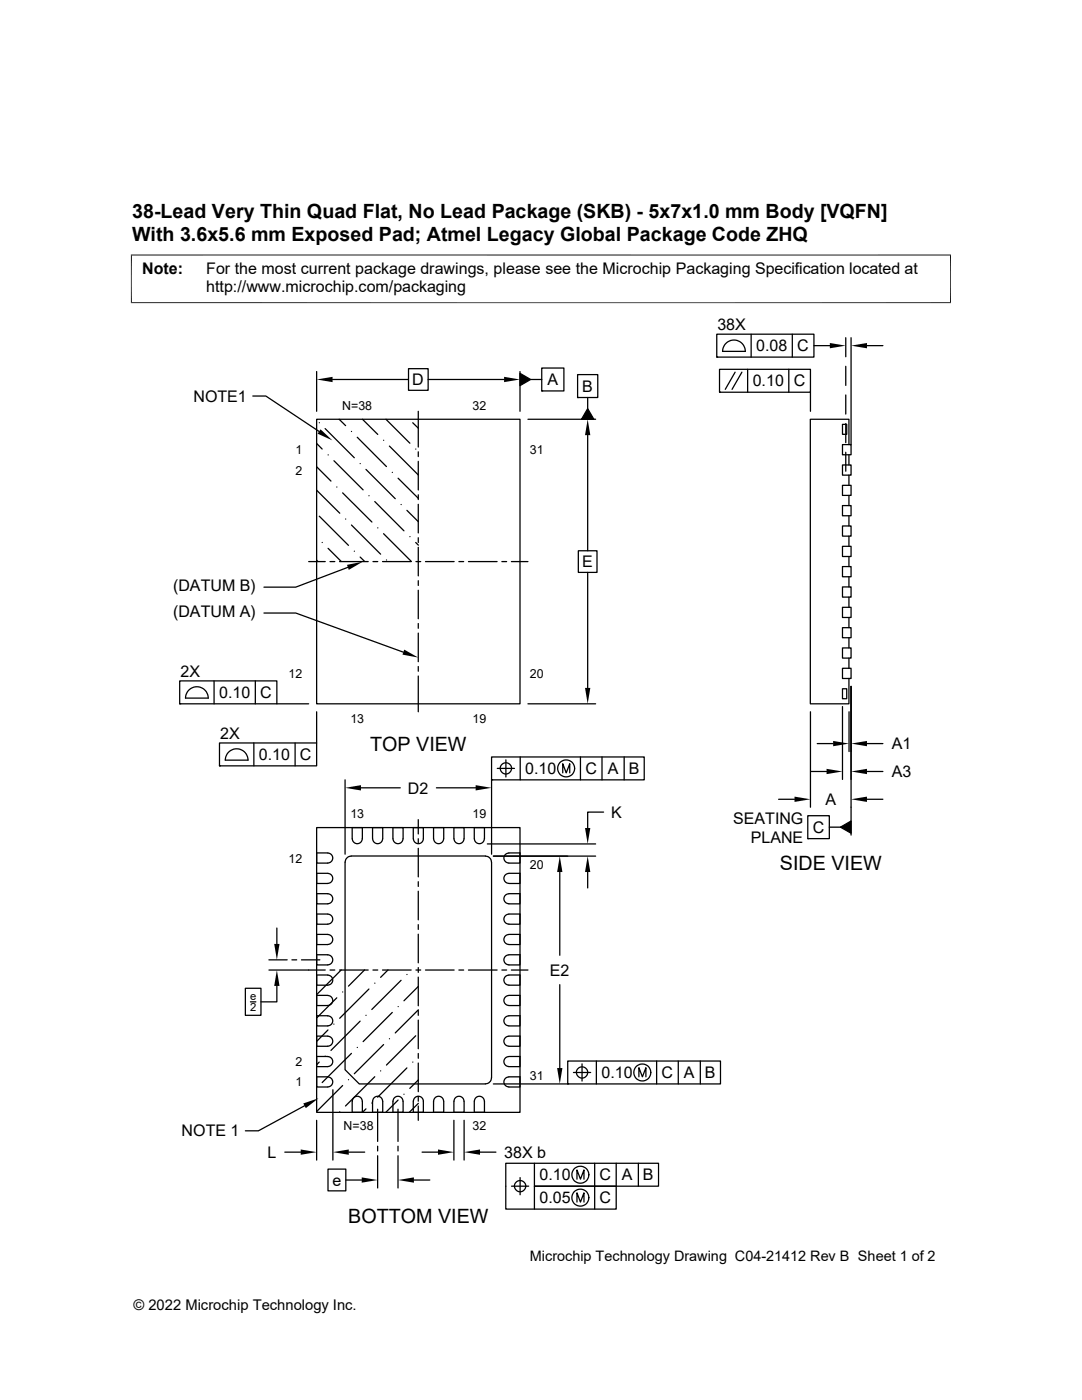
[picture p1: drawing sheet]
<svg xmlns="http://www.w3.org/2000/svg" width="216mm" height="279mm" viewBox="0 0 216 279" stroke-linecap="round" stroke-linejoin="round" font-family="sans-serif">
<g fill="none" stroke="#000" stroke-width=".25">
<path d="M50.4 79h2.6l10.7 7.1M63.2 74.1v8M66.4 75.7h15.1M81.5 73.6h3.9v4.3h-3.9zM85.4 75.7h15.2M103.8 74.5l2.1 1.2-2.1 1.3zM103.8 74.1v8M105.9 75.7h2.2M108.1 73.4h4.4v4.6h-4.4zM108.1 78h.1M115.3 74.8h4v4.5h-4zM115.3 79.3h.1"/>
<path d="M117.3 79.3v2.3M143 66.7h19.4v4.6h-19.4zM143 71.3h.1M143.6 73.7h18.1v4.6h-18.1zM143.6 78.3h.1M146.7 74.3l-2 3.4M148 74.3l-1.9 3.4M148.7 70.1a2.26 2.26 0 0 0-2.2-2.2 2.26 2.26 0 0 0-2.3 2.2h4.5M149.2 73.7v4.6M149.9 66.7v4.6M157.4 73.7v4.6M158.1 66.7v4.6"/>
<path d="M161.7 78.3v3.8M162.4 69h3.2M168.8 67.4v3.8M168.8 73.1v3.8M168.8 78.8v3.8M169.8 67.4v21.3M173 69h3.2M63.2 88.5l1.1 1.1M63.2 93.2l2.8 2.8M63.2 97.8l4.6 4.6M63.2 83.7h40.6v56.8h-40.6zM63.7 84.4h.1"/>
<path d="M64.9 85.5l5.8 5.9M65.5 90.8h.1M66.6 91.9l5.9 5.9M67.2 97.2h.1M67.7 83.7l1.3 1.2M68.4 98.4l5.8 5.8M70.1 86.1h.1M71.3 87.3l5.8 5.8M71.9 92.5h.1M72.3 83.7l3.1 3M73 93.7l5.9 5.8M73.6 98.9h.1"/>
<path d="M76.5 87.9h.1M77 83.7l4.8 4.8M77.7 89l5.8 5.8M78.3 94.3h.1M79.4 95.4l4.1 4.1M82.4 84.4l1.1 1.1M83 89.6h.1M83.5 82.1v7.1M83.5 90.2v.9M83.5 92.1v5.7M83.5 98.7v1M105.3 83.7h13.6"/>
<path d="M117.3 86.8v23.1M117.3 81.6l1.2 2.1h-2.5zM168.1 96.9h1.7v2h-1.7zM168.1 92.8h1.7v2h-1.7zM168.1 88.7h1.7v2.1h-1.7zM168.1 84.7h.9v2h-.9zM168.8 84.5v3.8M168.8 90.3v3.7M169.4 88.7v-5h-7.7v56.8h7.7v-5.1M169.4 90.8v2M169.4 94.8v2.1M169.4 98.9v2"/>
<path d="M61.6 112.1h3.3M63.2 111.8l.2 .3M63.7 103l5.8 5.8M64.3 108.3h.1M65.5 109.4l2.6 2.7M65.8 112.1h1M67.8 112.1h5.7M69 103.6h.1M69.4 113.2l-10.4 4h-6.3M70.1 104.8l5.8 5.8M70.7 110h.1M71.9 111.2l.9 .9"/>
<path d="M74.4 112.1h1M74.8 100.1l5.8 5.8M75.4 105.3h.1M76.3 112.1h5.7M76.5 106.5l5.6 5.6M77.1 111.8h.1M80 100.7h.1M81.2 101.9l2.3 2.2M81.8 107.1h.1M83 108.3l.5 .5M83 112.1h.9M83.5 100.6v5.8"/>
<path d="M83.5 107.3v1M83.5 109.2v5.7M83.5 115.9v.9M83.5 117.8v5.7M84.9 112.1h5.7M91.6 112.1h.9M93.5 112.1h5.7M100.1 112.1h1M102 112.1h3.3M115.4 109.9h3.7v4.3h-3.7zM117.3 114.2v23.1M168.1 117.1h1.7v2.1h-1.7z"/>
<path d="M168.1 113.1h1.7v2h-1.7zM168.1 109h1.7v2.1h-1.7zM168.1 105h1.7v2h-1.7zM168.1 100.9h1.7v2h-1.7zM169.4 102.9v2.1M169.4 107v2M169.4 111.1v2M169.4 115.1v2M169.4 119.2v2M35.9 135.9h19.3v4.6h-19.3zM37.8 137.6a2.27 2.27 0 0 1 2.4-.3 2.27 2.27 0 0 1 1.4 2h-4.6l.2-.9zM42.7 135.9v4.6"/>
<path d="M50.9 135.9v4.6M52.7 122.3h6.3l21.5 7.9M83.5 124.4v1M83.5 126.3v5.8M83.5 133v1M83.5 134.9v7.1M168.1 133.4h1.7v2h-1.7zM168.1 129.3h1.7v2h-1.7zM168.1 125.3h1.7v2h-1.7zM168.1 121.2h1.7v2h-1.7zM168.1 137.5h.9v1.9h-.9zM169.4 123.2v2.1"/>
<path d="M169.4 127.3v2M169.4 131.3v2.1M169.8 137v29.7M35.9 140.5h.1M43.8 148.3h19.4v4.5h-19.4zM43.8 152.8h.1M45.7 150a2.27 2.27 0 0 1 2.5-.3 2.27 2.27 0 0 1 1.3 2h-4.5l.2-.9zM50.7 148.3v4.5M55.2 140.5h6.4M58.9 148.3v4.5M63.2 142v6.3M68.9 155.6v14.9"/>
<path d="M72 157.2h7.9M87.1 157.2h7.8M98.1 155.6v14.9M98.1 151.1h30.4v4.5h-30.4zM98.1 155.6h.1M99.2 153.4h3.5M100.9 151.6v3.5M103.8 151.1v4.5M105.3 140.5h13.6M112.3 154.2v-1.8l.7 1.8 .7-1.8v1.8M115.8 151.1v4.5M120.1 151.1v4.5"/>
<path d="M124.5 151.1v4.5M155.4 159.5h3.1M161.7 142v19.1M161.8 154h3.1M163.1 148.4h3.1M168.1 141v14.6M169.4 142v8M173 148.4h3.2M173 154h3.2M173 159.5h3.2M63.2 165.2h40.6v56.8h-40.6zM65.4 178.4h-2.2v2h2.2a1.01 1.01 0 0 0 1-1 1.01 1.01 0 0 0-1-1"/>
<path d="M65.4 176.3a1.01 1.01 0 0 0 1-1 1.01 1.01 0 0 0-1-1h-2.2v2h2.2M65.4 170.2h-2.2v2.1h2.2a1.01 1.01 0 0 0 1-1.1 1.01 1.01 0 0 0-1-1M68.9 172.1v41.4l2.8 2.8h25.2a1.2 1.2 0 0 0 1.2-1.2v-43a1.24 1.24 0 0 0-1.2-1.2l-26.8-.1a1.24 1.24 0 0 0-1.2 1.3M70.3 165.2h2v2.2a1.01 1.01 0 0 1-1 1 1.01 1.01 0 0 1-1-1zM74.3 167.4v-2.2h2.1v2.2M74.4 167.4a.99 .99 0 0 0 1 1 .99 .99 0 0 0 .9-1M78.4 165.2h2v2.2a1.01 1.01 0 0 1-1 1 1.01 1.01 0 0 1-1-1zM82.5 167.4v-2.2h2v2.2a.99 .99 0 0 1-1 1 .99 .99 0 0 1-1-1M83.5 163.6v2.8M83.5 167.4v.9M83.5 169.3v5.7M83.5 176v.9"/>
<path d="M83.5 177.9v5.7M86.5 167.4v-2.2h2v2.2M86.5 167.4a.99 .99 0 0 0 1 1 .99 .99 0 0 0 1-1M90.6 165.2h2v2.2a1.01 1.01 0 0 1-1 1 1.01 1.01 0 0 1-1-1zM94.6 167.4v-2.2h2.1v2.2M94.7 167.4a.99 .99 0 0 0 1 1 .99 .99 0 0 0 .9-1M97.2 168.4h21.7M98.4 170.9h20.5M101.5 178.4h2.3v2h-2.3a1.01 1.01 0 0 1-1-1 1.01 1.01 0 0 1 1-1M101.5 176.3a1.01 1.01 0 0 1-1-1 1.01 1.01 0 0 1 1-1h2.3v2h-2.3M101.5 170.2h2.3v2.1h-2.3a1.01 1.01 0 0 1-1-1.1 1.01 1.01 0 0 1 1-1M111.7 174v16.6"/>
<path d="M117.3 174v3.2M120.4 162.1h-3.1v3.1M161.2 162.8h4.3v4.6h-4.3zM161.2 167.4h.1M165.5 165.1h2.2M167.7 165.1l2.1-1.2v2.4zM49 197.2h3.1v5.4h-3.1zM50 199.9h1.1M53.7 193.6h11.2M53.7 191.6h3.6M55.2 196.8v3.1h-3.1M55.2 185.2v3.2"/>
<path d="M58.3 191.6h.9M60.2 191.6h3.6M63.2 194.6h2.2a1.01 1.01 0 0 1 1 1 1.01 1.01 0 0 1-1 1h-2.2zM63.2 190.5l2.2 .1a1.01 1.01 0 0 1 1 1 1.01 1.01 0 0 1-1 1h-2.2zM63.2 182.4h2.2a1.01 1.01 0 0 1 1 1 1.01 1.01 0 0 1-1 1h-2.2zM65.4 198.6h-2.2v2.1h2.2M65.4 198.7a.99 .99 0 0 1 1 1 .99 .99 0 0 1-1 1M65.4 186.5h-2.2v2h2.2a1.01 1.01 0 0 0 1-1 1.01 1.01 0 0 0-1-1M65.8 193.6h1M67.2 199.1l-4 4.1M67.8 193.6h5.7M68.1 193.6l-4.9 4.9"/>
<path d="M68.4 198h.1M72.7 193.6l-3.2 3.2M73.6 197.4l-5.8 5.8M74.4 193.6h1M74.8 196.2h.1M76.3 193.6h5.7M77.4 193.6l-1.5 1.5M80 195.6l-5.8 5.9M81.2 194.5h.1M83 193.6h.9M83.5 184.5v1M83.5 186.4v5.8"/>
<path d="M83.5 193.1v1M83.5 195v5.7M83.5 196.8l-2.9 2.9M84.9 193.6h5.7M91.6 193.6h.9M93.5 193.6h5.7M100.1 193.6h1M100.8 194.9l.7-.3h2.3v2h-2.3a1.01 1.01 0 0 1-.9-.6 1.01 1.01 0 0 1 .2-1.1zM100.8 190.9l.7-.3 2.3-.1v2.1h-2.3a1.01 1.01 0 0 1-.9-.7 1.01 1.01 0 0 1 .2-1zM100.8 182.7l.7-.3h2.3v2h-2.3a1.01 1.01 0 0 1-.9-.6 1.01 1.01 0 0 1 .2-1.1zM101.5 198.6h2.3v2.1h-2.3M101.5 198.7a.99 .99 0 0 0-1 1 .99 .99 0 0 0 1 1"/>
<path d="M101.5 186.5h2.3v2h-2.3a1.01 1.01 0 0 1-1-1 1.01 1.01 0 0 1 1-1M102 193.6h3.3M111.7 196.5v16.6M63.2 210.8l2.2 .1a1.01 1.01 0 0 1 1 1 1.01 1.01 0 0 1-1 1h-2.2zM63.2 202.7h2.2a1.01 1.01 0 0 1 1 1 1.01 1.01 0 0 1-1 1h-2.2zM63.7 212l-.5 .5M64.9 210.8h.1M65.4 216.9a1.01 1.01 0 0 0 1-1 1.01 1.01 0 0 0-1-1h-2.2v2h2.2M65.4 206.8h-2.2v2h2.2M65.4 206.8a.99 .99 0 0 1 1 1 .99 .99 0 0 1-1 1M65.4 205.5l-2.2 2.3M66.4 217.5v14"/>
<path d="M66.6 204.4h.1M68.4 216.6l-5.2 5.2M69.5 215.5h.1M70.1 210.2l-5.8 5.8M70.6 219.1a1.01 1.01 0 0 1 1.1-.2 1.01 1.01 0 0 1 .6 .9v2.2h-2v-2.2zM71.3 209h.1M71.9 203.8l-5.9 5.8M73 202.6h.1M74.3 219.8v2.2h2.1v-2.2M74.4 219.8a.99 .99 0 0 1 1-1 .99 .99 0 0 1 .9 1M74.8 214.9l-5.9 5.8M75.9 213.7h.1"/>
<path d="M76.5 208.5l-5.8 5.8M77.7 207.3h.1M78.3 202.1l-5.8 5.8M78.7 219.1a1.01 1.01 0 0 1 1.1-.2 1.01 1.01 0 0 1 .6 .9v2.2h-2v-2.2zM79.4 200.9h.1M79.4 219.5l-2.4 2.5M80.6 218.4h.1M81.2 213.1l-5.8 5.9M82.4 212h.1M82.5 219.8v2.2h2v-2.2a.99 .99 0 0 0-1-1 .99 .99 0 0 0-1 1M83 206.7l-5.9 5.9M83.5 201.7v.9"/>
<path d="M83.5 203.6v5.7M83.5 210.2v1M83.5 212.2v5.7M83.5 218.8v1M83.5 201.5l-4.6 4.6M83.5 215.5l-1.7 1.7M86.5 219.8v2.2h2v-2.2M86.5 219.8a.99 .99 0 0 1 1-1 .99 .99 0 0 1 1 1M90.9 219.1a1.01 1.01 0 0 1 1.1-.2 1.01 1.01 0 0 1 .6 .9v2.2h-2v-2.2zM94.6 219.8v2.2h2.1v-2.2M94.7 219.8a.99 .99 0 0 1 1-1 .99 .99 0 0 1 .9 1M98.4 216.3h14.9"/>
<path d="M100.8 211.2l.7-.3 2.3-.1v2.1h-2.3a1.01 1.01 0 0 1-.9-.7 1.01 1.01 0 0 1 .2-1zM100.8 203l.7-.3h2.3v2h-2.3a1.01 1.01 0 0 1-.9-.6 1.01 1.01 0 0 1 .2-1.1zM101.5 216.9a1.01 1.01 0 0 1-1-1 1.01 1.01 0 0 1 1-1h2.3v2h-2.3M101.5 206.8h2.3v2h-2.3M101.5 206.8a.99 .99 0 0 0-1 1 .99 .99 0 0 0 1 1M113.3 211.8h30.5v4.5h-30.5zM113.3 216.3h.1M114.4 214h3.5M115 214a1.14 1.14 0 0 1 1.5-1.1 1.14 1.14 0 0 1 .5 1.8 1.14 1.14 0 0 1-1.9-.2l-.1-.5M116.1 212.3v3.5M119 211.8v4.5M127.5 214.9v-1.8l.7 1.8 .7-1.8v1.8"/>
<path d="M131 211.8v4.5M135.3 211.8v4.5M139.7 211.8v4.5M56.8 229.9h3.2M60.8 220.7l-9.2 5h-2.6M63.2 223.6v7.9M65.4 233.3h3.6v4.4h-3.6zM67.8 221.9h.1M69 235.5h3.2M69.6 229.9h3.2M73 221.3l-.7 .7M74.2 220.1h.1"/>
<path d="M75.4 221.4v6.4M75.4 228.7v1M75.4 230.7v6.4M79.4 221.4v6.4M79.4 228.7v1M79.4 230.7v6.4M82.6 235.5h3.2M83.5 220.7v2.9M83.5 220.2l-1.8 1.8M84.2 229.9h3.2M90.6 223.6v7.9M92.6 223.6v7.9"/>
<path d="M95.8 229.9h3.2M102.1 236.7h3.4M102.6 236.7a1.14 1.14 0 0 1 1.6-1.1 1.14 1.14 0 0 1 .4 1.8 1.14 1.14 0 0 1-1.9-.2v-.5M103.8 235v3.4M106.6 232.2v4.5h16.4v4.6h-22.1v-9.1h30.5v4.5h-24.8v4.6M115.1 235.3v-1.8l.7 1.8 .7-1.8v1.8M115.1 239.9v-1.8l.7 1.8 .7-1.8v1.8M118.7 232.2v9.1M123 232.2v4.5M127.4 232.2v4.5"/>
<circle cx="101" cy="153.3" r="1.13"/>
<circle cx="113" cy="153.4" r="1.69"/>
<circle cx="128.2" cy="214" r="1.69"/>
<circle cx="115.8" cy="234.4" r="1.69"/>
<circle cx="115.8" cy="239" r="1.69"/>
</g>
<g fill="#000">
<path d="M63.2 75.7l3.2-.5v1.1zM100.6 75.2l3.2 .5-3.2 .6zM103.8 74.5l2.1 1.2-2.1 1.3zM165.6 68.5l3.2 .5-3.2 .5zM169.8 69l3.2-.5v1zM64 85.7l2.3 2.2-2.9-1.3zM117.3 83.7l.5 3.1h-1.1zM117.3 81.6l1.2 2.1h-2.5zM69.2 112.7l3.2-.6-2.8 1.6zM80.7 129.6l2.8 1.6-3.2-.6zM116.7 137.3h1.1l-.5 3.2zM68.9 157.2l3.1-.5v1.1z"/>
<path d="M94.9 156.7l3.2 .5-3.2 .6zM158.5 159l3.2 .5-3.2 .5zM164.9 153.4l3.2 .6-3.2 .5zM166.2 147.9l3.2 .5-3.2 .5zM169.8 148.4l3.2-.5v1zM169.8 154l3.2-.6v1.1zM169.8 159.5l3.2-.5v1zM111.7 170.9l.5 3.1h-1zM117.3 170.9l.5 3.1h-1.1zM116.7 165.2h1.1l-.5 3.2zM167.7 165.1l2.1-1.2v2.4zM54.7 188.4h1.1l-.6 3.2z"/>
<path d="M55.2 193.6l.6 3.2h-1.1zM111.2 213.1h1l-.5 3.2zM60 229.4l3.2 .5-3.2 .6zM60.5 220.2l3.1-1-2.6 1.9zM66.4 229.9l3.2-.5v1.1zM72.2 235l3.2 .5-3.2 .5zM79.4 235.5l3.2-.5v1zM87.4 229.4l3.2 .5-3.2 .6zM92.6 229.9l3.2-.5v1.1z"/>
</g>
<path d="M26.1 50.9h163.7M26.2 50.8v9.7M189.7 50.8v9.7M26.1 60.4h163.7" fill="none" stroke="#000" stroke-width=".2"/>
<g font-size="3.9">
<text x="26.4" y="43.5">38-Lead Very Thin Quad Flat, No Lead Package (SKB) - 5x7x1.0 mm Body [VQFN]</text>
<text x="26.4" y="48.1">With 3.6x5.6 mm Exposed Pad; Atmel Legacy Global Package Code ZHQ</text>
<text x="73.9" y="149.8">TOP VIEW</text>
<text x="155.6" y="173.6">SIDE VIEW</text>
<text x="69.5" y="244.1">BOTTOM VIEW</text>
</g>
<g font-size="3.2">
<text x="28.4" y="54.7">Note:</text>
<text x="41.1" y="58.3">http://www.microchip.com/packaging</text>
<text x="41.1" y="54.7">For the most current package drawings, please see the Microchip Packaging Specification located at</text>
<text x="143.2" y="65.9">38X</text>
<text x="150.9" y="70.1">0.08</text>
<text x="159.1" y="70.1">C</text>
<text x="82.3" y="76.9">D</text>
<text x="109.2" y="76.9">A</text>
<text x="150.2" y="77.1">0.10</text>
<text x="158.4" y="77.1">C</text>
<text x="38.6" y="80.2">NOTE1</text>
<text x="116.2" y="78.2">B</text>
<text x="116.2" y="113.2">E</text>
<text x="34.5" y="118">(DATUM B)</text>
<text x="34.5" y="123.2">(DATUM A)</text>
<text x="36" y="135.1">2X</text>
<text x="43.7" y="139.3">0.10</text>
<text x="51.9" y="139.3">C</text>
<text x="43.9" y="147.5">2X</text>
<text x="177.9" y="149.5">A1</text>
<text x="51.7" y="151.7">0.10</text>
<text x="59.9" y="151.7">C</text>
<text x="104.8" y="154.5">0.10</text>
<text x="116.8" y="154.5">C</text>
<text x="121.3" y="154.5">A</text>
<text x="125.5" y="154.5">B</text>
<text x="177.9" y="155.1">A3</text>
<text x="81.4" y="158.4">D2</text>
<text x="164.7" y="160.7">A</text>
<text x="122" y="163.2">K</text>
<text x="146.3" y="164.4">SEATING</text>
<text x="162.2" y="166.2">C</text>
<text x="149.8" y="168.2">PLANE</text>
<text x="109.7" y="194.7">E2</text>
<text x="120" y="215.2">0.10</text>
<text x="132" y="215.2">C</text>
<text x="136.5" y="215.2">A</text>
<text x="140.7" y="215.2">B</text>
<text x="36.2" y="226.8">NOTE 1</text>
<text x="53.4" y="231.1">L</text>
<text x="100.6" y="231.1">38X b</text>
<text x="66.3" y="236.6">e</text>
<text x="107.7" y="235.6">0.10</text>
<text x="119.6" y="235.6">C</text>
<text x="124.1" y="235.6">A</text>
<text x="128.3" y="235.6">B</text>
<text x="107.7" y="240.2">0.05</text>
<text x="119.6" y="240.2">C</text>
</g>
<g font-size="2.9">
<text x="105.7" y="251.7">Microchip Technology Drawing C04-21412 Rev B Sheet 1 of 2</text>
<text x="26.6" y="261.3">© 2022 Microchip Technology Inc.</text>
</g>
<g font-size="2.5">
<text x="68.3" y="81.8">N=38</text>
<text x="94.3" y="81.8">32</text>
<text x="58.9" y="90.6">1</text>
<text x="58.9" y="94.7">2</text>
<text x="105.7" y="90.6">31</text>
<text x="57.6" y="135.3">12</text>
<text x="105.7" y="135.3">20</text>
<text x="69.9" y="144.2">13</text>
<text x="94.3" y="144.2">19</text>
<text x="69.9" y="163.2">13</text>
<text x="94.3" y="163.2">19</text>
<text x="57.6" y="172.1">12</text>
<text x="105.7" y="173.5">20</text>
<text x="58.9" y="212.7">2</text>
<text x="105.7" y="215.6">31</text>
<text x="58.9" y="216.8">1</text>
<text x="68.6" y="225.6">N=38</text>
<text x="94.3" y="225.6">32</text>
</g>
<g font-size="2.2">
<text x="49.9" y="199.7">e</text>
<text x="49.9" y="201.8">2</text>
</g>
</svg>
